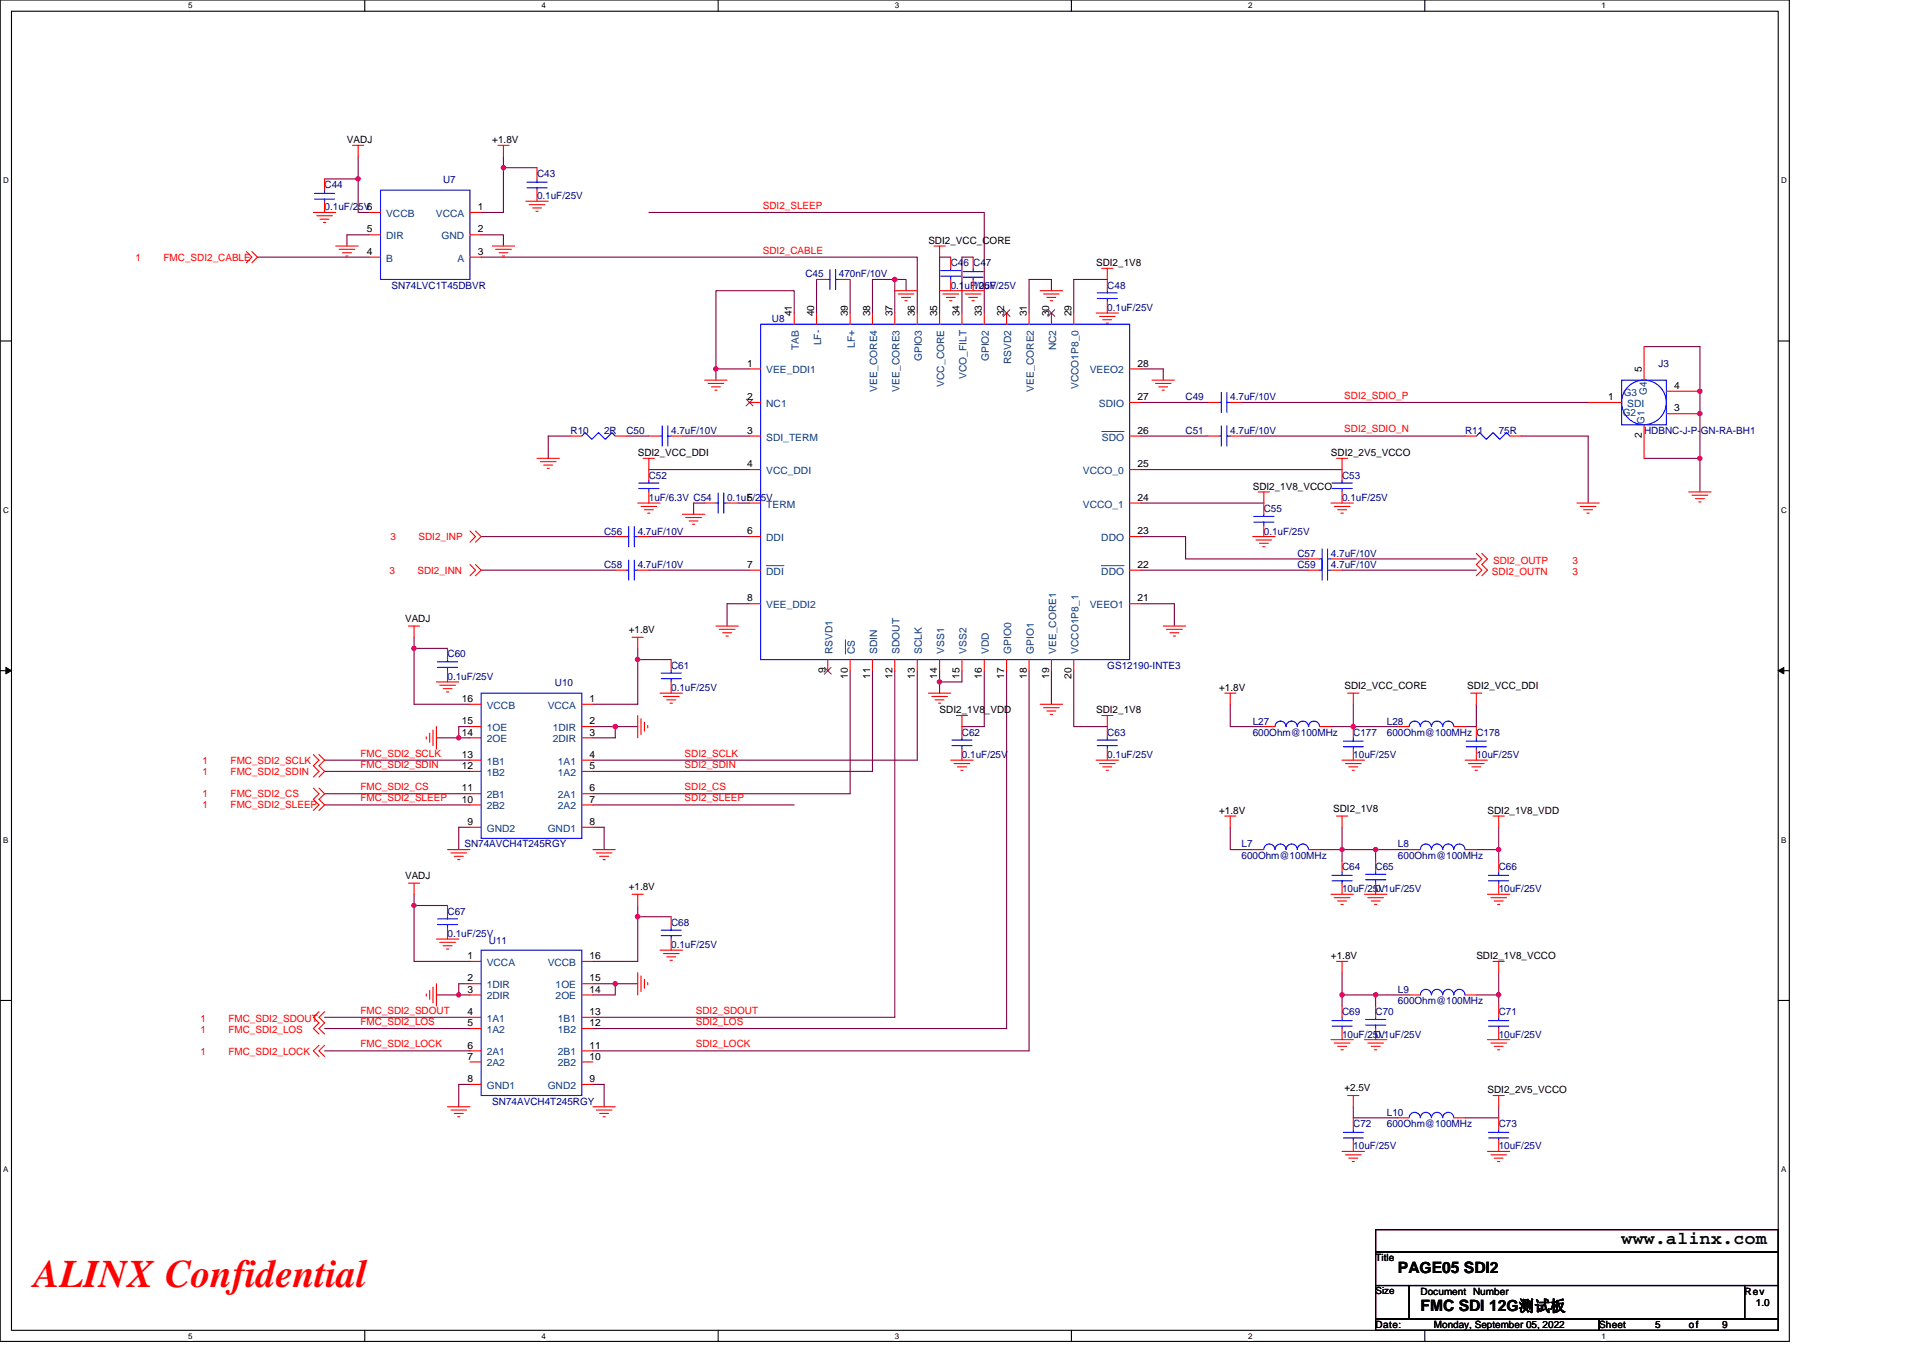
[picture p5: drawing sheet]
<svg xmlns="http://www.w3.org/2000/svg" width="297mm" height="210mm" viewBox="0 0 297 210" stroke-linecap="round" stroke-linejoin="round" font-family="sans-serif">
<path d="M0 0h276.4v207.3h-276.4zM1.8 1.7h272.9v203.8h-272.9z" fill="none" stroke="#000" stroke-width=".17"/>
<g fill="#fff">
<path d="M29.1 .2h.6v1.4h-.6z"/>
<path d="M29.1 205.7h.6v1.4h-.6z"/>
</g>
<path d="M56.3 0v1.7M56.3 205.5v1.8" fill="none" stroke="#000" stroke-width=".17"/>
<g fill="#fff">
<path d="M83.6 .2h.7v1.4h-.7z"/>
<path d="M83.6 205.7h.7v1.4h-.7z"/>
</g>
<path d="M110.9 0v1.7M110.9 205.5v1.8" fill="none" stroke="#000" stroke-width=".17"/>
<g fill="#fff">
<path d="M138.2 .2h.7v1.4h-.7z"/>
<path d="M138.2 205.7h.7v1.4h-.7z"/>
</g>
<path d="M165.5 0v1.7M165.5 205.5v1.8" fill="none" stroke="#000" stroke-width=".17"/>
<g fill="#fff">
<path d="M192.8 .2h.6v1.4h-.6z"/>
<path d="M192.8 205.7h.6v1.4h-.6z"/>
</g>
<path d="M220.1 0v1.7M220.1 205.5v1.8" fill="none" stroke="#000" stroke-width=".17"/>
<g fill="#fff">
<path d="M247.4 .2h.6v1.4h-.6z"/>
<path d="M247.4 205.7h.6v1.4h-.6z"/>
<path d="M.5 27.2h.8v1.4h-.8z"/>
<path d="M275.1 27.2h.9v1.4h-.9z"/>
<path d="M.5 78.1h.8v1.4h-.8z"/>
<path d="M275.1 78.1h.9v1.4h-.9z"/>
</g>
<path d="M0 52.7h1.8M274.7 52.7h1.7" fill="none" stroke="#000" stroke-width=".17"/>
<g fill="#fff">
<path d="M.5 129.1h.8v1.4h-.8z"/>
<path d="M275.1 129.1h.8v1.4h-.8z"/>
</g>
<path d="M0 103.6h1.8M274.7 103.6h1.7" fill="none" stroke="#000" stroke-width=".17"/>
<path d="M.9 103.1l.9 .5-.9 .5zM274.7 103.6l.8-.5v1z" fill="#000" stroke="#000" stroke-width=".15"/>
<g fill="#fff">
<path d="M.5 180h.8v1.4h-.8z"/>
<path d="M275.1 180h.8v1.4h-.8z"/>
</g>
<path d="M0 154.6h1.8M274.7 154.6h1.7M212.5 190h62.2v3.5h-62.2zM212.5 193.5h62.2v5.1h-62.2zM212.5 198.6h5.2v5.2h-5.2zM217.7 198.6h51.8v5.2h-51.8zM269.5 198.6h5.2v5.2h-5.2zM212.5 203.8h34.5v1.7h-34.5zM247 203.8h27.7v1.7h-27.7z" fill="none" stroke="#000" stroke-width=".17"/>
<g fill="none" stroke="#800040" stroke-width=".17">
<path d="M39.8 39.7h17.2M50.1 27.6h5.2M55.3 24.2v3.4M55.3 27.6v5.2h1.7M57 36.3h-3.4v1.7M74.3 39.7h67.4v8.7M74.3 36.3h3.5v1.7M77.8 24.2v1.7h5.1M77.8 25.9v6.9h-3.5M100.2 32.8h51.8v15.6M146.9 39.7h-1.8v8.7M150.3 39.7h-1.7v8.7"/>
<path d="M110.6 57v1.7M110.6 57h5.2M122.7 48.4v-3.5h-12.1v12.1M126.1 43.2v5.2M131.3 43.2v5.2M134.8 48.4v-5.2h3.4v5.2M138.2 43.2h1.8v1.7M162.4 44.9v-1.7h-3.4v5.2M171 43.2h-5.1v5.2M176.2 57h3.5v1.7M254 53.6h8.6v17.2M88.1 67.4h-3.4v3.4"/>
<path d="M96.8 67.4h3.4M100.2 72.6h15.6M105.4 67.4h10.4M108.9 77.7h-1.8v1.8M114 77.7h1.8M176.2 62.2h10.4M176.2 77.7h19M176.2 72.6h31.1M176.2 67.4h10.4M191.8 62.2h53.5M191.8 67.4h34.5M234.9 67.4h10.4v10.3"/>
<path d="M254 70.8h8.6M262.6 70.8v5.2M64 98.5v1.7h5.1M74.3 82.9h20.7M74.3 88.1h20.7M100.2 82.9h15.6M100.2 88.1h15.6M115.8 93.3h-3.5v3.4M176.2 82.9h6.9v3.5h19M176.2 88.1h25.9M176.2 93.3h5.2v3.4M207.3 86.4h20.7"/>
<path d="M207.3 88.1h20.7M50.1 119.2h22.5M50.1 117.5h22.5M64 100.2v8.6h8.6M67.4 114h3.5M70.9 114h1.7M72.6 112.3h-1.7v1.7M91.6 112.3h3.4v1.7h-3.4M95 112.3h3.5M98.5 101.9v6.9h-6.9M98.5 100.2v1.7M98.5 101.9h5.2"/>
<path d="M131.3 103.6v19h-39.7M134.8 103.6v15.6h-43.2M138.2 103.6v53.6h-46.6M141.7 103.6v13.9h-50.1M145.1 103.6v1.8M145.1 105.4v1.7M148.6 103.6v1.8h-3.5M152 103.6v8.7h-3.4M155.5 103.6v55.3h-63.9M159 103.6v58.8h-67.4M162.4 103.6v5.2M165.9 103.6v8.7h5.1"/>
<path d="M190 108.8v3.5h5.2M205.6 112.3h3.4M209 108.8v3.5M209 112.3h6.9M228 108.8v3.5h-1.7M50.1 122.6h22.5M50.1 124.4h22.5M64 139.9v8.6h8.6M64 138.2v1.7M64 139.9h5.1M72.6 127.8h-1.7v3.5M91.6 127.8h1.7v3.5"/>
<path d="M91.6 124.4h31.1M98.5 139.9v1.7M190 127.8v3.5h3.5M203.9 131.3h3.4M207.3 127.8v3.5M207.3 131.3h5.2M207.3 131.3v1.7M212.5 131.3v1.7M212.5 131.3h5.2M228 131.3h3.5M231.5 127.8v5.2M50.1 158.9h22.5"/>
<path d="M50.1 157.2h22.5M67.4 153.7h3.5M72.6 152h-1.7v1.7h1.7M91.6 152h3.4M95 152v1.7h-3.4M95 152h3.5M98.5 141.6h5.2M98.5 141.6v6.9h-6.9M207.3 153.7v1.7M207.3 150.3v3.4M207.3 153.7h5.2M212.5 153.7v1.7"/>
<path d="M212.5 153.7h5.2M228 153.7h3.5M231.5 153.7v1.7M231.5 150.3v3.4M50.1 162.4h22.5M72.6 167.6h-1.7v3.4M91.6 167.6h1.7v3.4M209 171v1.7h6.9M231.5 171v1.7h-5.2"/>
</g>
<g fill="#f0f" stroke="#f0f" stroke-width=".17">
<circle cx="138.2" cy="43.2" r=".34"/>
<circle cx="262.6" cy="60.4" r=".34"/>
<circle cx="262.6" cy="63.9" r=".34"/>
<circle cx="262.6" cy="70.8" r=".33"/>
<circle cx="63.9" cy="100.2" r=".34"/>
<circle cx="98.5" cy="101.9" r=".34"/>
<circle cx="95" cy="112.3" r=".34"/>
<circle cx="70.8" cy="114" r=".33"/>
<circle cx="63.9" cy="139.9" r=".33"/>
<circle cx="98.5" cy="141.6" r=".34"/>
<circle cx="70.8" cy="153.7" r=".34"/>
<circle cx="95" cy="152" r=".34"/>
<circle cx="77.8" cy="25.9" r=".34"/>
<circle cx="55.3" cy="27.6" r=".33"/>
<circle cx="212.5" cy="153.7" r=".34"/>
<circle cx="207.3" cy="153.7" r=".34"/>
<circle cx="231.5" cy="153.7" r=".34"/>
<circle cx="212.5" cy="131.3" r=".33"/>
<circle cx="207.3" cy="131.3" r=".33"/>
<circle cx="231.5" cy="131.3" r=".33"/>
<circle cx="145.1" cy="105.4" r=".33"/>
<circle cx="110.6" cy="57" r=".34"/>
<circle cx="209" cy="112.3" r=".34"/>
</g>
<g fill="none" stroke="#f00" stroke-width=".17">
<path d="M38.1 38.9l.8 .8-.8 .9M38.9 38.9l.9 .8-.9 .9M48.4 32.8h3.5M48.9 33.3h2.4M49.4 33.9h1.4M50 34.4h.3M50.1 31.1v1.7M50.1 27.6v1.8M51.9 38h3.4M52.4 38.5h2.4M52.9 39.1h1.4M53.4 39.6h.4"/>
<path d="M54.5 22.5h1.7M55.3 22.5v1.7M57 39.7h1.8M57 36.3h1.8M57 32.8h1.8M72.6 32.8h1.7M72.6 36.3h1.7M72.6 39.7h1.7M76 38h3.5M76.6 38.5h2.4M76.9 22.5h1.7M77.1 39.1h1.4"/>
<path d="M77.6 39.6h.4M77.8 22.5v1.7M81.2 31.1h3.5M81.7 31.6h2.5M82.3 32.1h1.3M82.8 32.7h.3M82.9 29.4v1.7M82.9 25.9v1.7M144.3 38h1.7M145.1 38v1.7M146.9 39.7v1.8M150.3 39.7v1.8"/>
<path d="M108.9 58.7h3.4M109.4 59.2h2.4M109.9 59.8h1.4M115.8 57h1.7M122.7 48.4v1.7M126.1 43.2h1.8M126.1 48.4v1.7M129.6 43.2h1.7M131.3 48.4v1.7M134.8 48.4v1.7M138.2 44.9h3.5M138.2 48.4v1.7"/>
<path d="M138.7 45.4h2.5M139.3 46h1.3M139.8 46.5h.3M141.7 48.4v1.7M145.1 44.9h6.9M145.1 48.4v1.7M145.6 45.4h2.5M146.2 46h1.3M146.7 46.5h.3M146.9 43.2v1.7M148.6 48.4v1.7M149.1 45.4h2.4"/>
<path d="M149.6 46h1.4M150.1 46.5h.4M150.3 43.2v1.7M152 48.4v1.7M155.5 48.4v1.7M159 48.4v1.7M160.7 44.9h3.4M161.2 45.4h2.4M161.7 46h1.4M162.2 46.5h.4M162.4 48.4v1.7M165.9 48.4v1.7"/>
<path d="M169.3 48.4h3.5M169.8 48.9h2.5M170.2 41.5h1.7M170.3 49.4h1.4M170.9 49.9h.3M171 41.5v3.4M171 46.7v1.7M174.5 57h1.7M177.9 58.7h3.5M178.5 59.2h2.4M179 59.8h1.4M254 53.6v5.1"/>
<path d="M82.9 70.8h3.5M83.5 71.3h2.4M84 71.9h1.4M84.5 72.4h.4M88.1 67.4h1.8M95 67.4h1.8M98.5 77.7h3.5M99 78.3h2.4M99.4 70.8h1.7M99.5 78.8h1.4M100.1 79.3h.3M100.2 67.4h1.8"/>
<path d="M100.2 70.8v3.5M100.2 76v1.7M103.7 67.4h1.7M105.4 79.5h3.5M105.9 80h2.4M108.9 77.7h1.7M110.4 60.3h.4M112.3 77.7h1.7M115.8 62.2h1.7M115.8 67.4h1.7M115.8 72.6h1.7M115.8 77.7h1.7"/>
<path d="M174.5 77.7h1.7M174.5 72.6h1.7M174.5 67.4h1.7M174.5 62.2h1.7M179.5 60.3h.3M186.6 67.4h1.7M186.6 62.2h1.7M190 67.4h1.8M190 62.2h1.8M194.3 76h1.8M195.2 76v3.5M205.6 77.7h3.4"/>
<path d="M206.1 78.3h2.4M206.5 70.8h1.7M206.6 78.8h1.4M207.1 79.3h.4M207.3 70.8v3.5M207.3 76v1.7M226.3 67.4h1.7M233.2 67.4h1.7M243.6 77.7h3.4M244.1 78.3h2.4M244.6 78.8h1.4M245.1 79.3h.4"/>
<path d="M245.3 62.2h5.2M254 65.6v5.2M257.4 63.9h5.2M257.4 60.5h5.2M260.9 76h3.4M261.4 76.5h2.4M261.9 77h1.4M262.4 77.6h.4M63.1 96.7h1.7M64 96.7v1.8M72.6 87.2l.8 .9-.8 .9M72.6 82l.8 .9-.8 .9"/>
<path d="M73.4 87.2l.9 .9-.9 .9M73.4 82l.9 .9-.9 .9M95 82.9h1.8M95 88.1h1.8M97.6 98.5h1.8M98.5 98.5v1.7M98.5 82.9h1.7M98.5 88.1h1.7M106.4 80.5h1.4M107 81h.3M110.6 96.7h3.4M111.1 97.2h2.4"/>
<path d="M111.6 97.8h1.4M112.1 98.3h.4M115.8 82.9h1.7M115.8 88.1h1.7M115.8 93.3h1.7M174.5 93.3h1.7M174.5 88.1h1.7M174.5 82.9h1.7M179.7 96.7h3.4M180.2 97.2h2.4M180.7 97.8h1.4M181.2 98.3h.4"/>
<path d="M193.5 82.9h3.5M194 83.4h2.4M194.5 83.9h1.4M195 84.5h.4M195.2 81.2v1.7M202.1 88.1h1.8M202.1 86.4h1.8M205.6 88.1h1.7M205.6 86.4h1.7M228 85.5l.9 .9-.9 .8 .9 .9-.9 .9M228.9 85.5l.9 .9-.9 .8 .9 .9-.9 .9M48.4 116.6l.9 .9-.9 .8 .9 .9-.9 .9"/>
<path d="M49.3 116.6l.8 .9-.8 .8 .8 .9-.8 .9M65.8 113.8v.4M66.4 113.3v1.4M66.9 112.8v2.4M67.4 105.4h3.5M67.4 112.3v3.4M67.9 105.9h2.5M68.4 106.4h1.4M69 106.9h.3M69.1 100.2v1.7M69.1 103.6v1.8M72.6 119.2h1.7"/>
<path d="M72.6 117.5h1.7M72.6 114h1.7M72.6 112.3h1.7M72.6 108.8h1.7M89.9 108.8h1.7M89.9 112.3h1.7M89.9 114h1.7M89.9 117.5h1.7M89.9 119.2h1.7M98.5 110.6v3.4M99 111.1v2.4M99.5 111.6v1.4"/>
<path d="M100.1 112.1v.4M102 107.1h3.4M102.5 107.6h2.4M103 108.1h1.4M103.5 108.6h.4M103.7 101.9v1.7M103.7 105.4v1.7M127.9 101.9v1.7M131.3 101.9v1.7M134.8 101.9v1.7M138.2 101.9v1.7M141.7 101.9v1.7"/>
<path d="M143.4 107.1h3.5M143.9 107.6h2.4M144.4 108.1h1.4M145 108.6h.3M145.1 101.9v1.7M146.9 117.5h3.4M147.4 118h2.4M147.7 110.6h1.8M147.9 118.5h1.4M148.4 119h.4M148.6 110.6v3.4M148.6 115.7v1.8"/>
<path d="M148.6 101.9v1.7M152 101.9v1.7M155.5 101.9v1.7M159 101.9v1.7M160.7 108.8h3.4M161.2 109.3h2.4M161.7 109.9h1.4M162.2 110.4h.4M162.4 101.9v1.7M165.9 101.9v1.7M169.3 117.5h3.5M169.8 118h2.5"/>
<path d="M170.2 110.6h1.7M170.3 118.5h1.4M170.9 119h.3M171 110.6v3.4M171 115.7v1.8M189.2 107.1h1.7M190 107.1v1.7M195.2 112.3h1.8M203.9 112.3h1.7M207.3 117.5h3.5M207.8 118h2.4M208.2 107.1h1.7"/>
<path d="M208.3 118.5h1.4M208.9 119h.3M209 107.1v1.7M209 115.7v1.8M209 112.3v1.7M215.9 112.3h1.8M224.6 112.3h1.7M226.3 117.5h3.5M226.8 118h2.5M227.2 107.1h1.7M227.3 118.5h1.4M227.9 119h.3"/>
<path d="M228 107.1v1.7M228 115.7v1.8M228 112.3v1.7M48.4 121.8l.9 .8-.9 .9 .9 .9-.9 .8M49.3 121.8l.8 .8-.8 .9 .8 .9-.8 .8M63.1 136.5h1.7M64 136.5v1.7M69.1 131.3h3.5M69.1 139.9v1.7M69.7 131.8h2.4M70.2 132.3h1.4M70.7 132.8h.3"/>
<path d="M72.6 127.8h1.7M72.6 124.4h1.7M72.6 122.6h1.7M89.9 122.6h1.7M89.9 124.4h1.7M89.9 127.8h1.7M91.6 131.3h3.4M92.1 131.8h2.4M92.6 132.3h1.4M93.2 132.8h.3M97.6 138.2h1.8M98.5 138.2v1.7"/>
<path d="M189.2 126.1h1.7M190 126.1v1.7M193.5 131.3h1.7M202.1 131.3h1.8M205.6 138.2h3.4M206.1 138.7h2.4M206.5 126.1h1.7M206.6 139.2h1.4M207.1 139.7h.4M207.3 136.5v1.7M207.3 133v1.7M207.3 126.1v1.7"/>
<path d="M210.8 138.2h3.4M211.3 138.7h2.4M211.8 139.2h1.4M212.3 139.7h.4M212.5 133v1.7M212.5 136.5v1.7M217.7 131.3h1.7M226.3 131.3h1.7M229.8 138.2h3.4M230.3 138.7h2.4M230.6 126.1h1.8M230.8 139.2h1.4"/>
<path d="M231.3 139.7h.4M231.5 126.1v1.7M231.5 136.5v1.7M231.5 133v1.7M49.3 156.3l-.9 .9 .9 .9-.9 .8 .9 .9M50.1 156.3l-.8 .9 .8 .9-.8 .8 .8 .9M65.8 153.6v.3M66.4 153v1.4M66.9 152.5v2.4M67.4 152v3.4M67.4 145.1h3.5M67.9 145.6h2.5"/>
<path d="M68.4 146.1h1.4M69 146.6h.3M69.1 143.4v1.7M72.6 148.5h1.7M72.6 152h1.7M72.6 153.7h1.7M72.6 157.2h1.7M72.6 158.9h1.7M89.9 158.9h1.7M89.9 157.2h1.7M89.9 153.7h1.7M89.9 152h1.7"/>
<path d="M89.9 148.5h1.7M98.5 150.3v3.4M99 150.8v2.4M99.5 151.3v1.4M100.1 151.8v.4M102 146.8h3.4M102.5 147.3h2.4M103 147.8h1.4M103.5 148.4h.4M103.7 141.6v1.8M103.7 145.1v1.7M206.5 148.5h1.7"/>
<path d="M207.3 148.5v1.8M207.3 158.9v1.7M207.3 155.4v1.8M212.5 155.4v1.8M212.5 158.9v1.7M217.7 153.7h1.7M226.3 153.7h1.7M230.6 148.5h1.8M231.5 148.5v1.8M231.5 158.9v1.7M231.5 155.4v1.8M49.3 161.5l-.9 .9 .9 .8"/>
<path d="M50.1 161.5l-.8 .9 .8 .8M69.1 171h3.5M69.7 171.5h2.4M70.2 172h1.4M70.7 172.6h.3M72.6 162.4h1.7M72.6 164.1h1.7M72.6 167.6h1.7M89.9 167.6h1.7M89.9 164.1h1.7M89.9 162.4h1.7M91.6 171h3.4"/>
<path d="M92.1 171.5h2.4M92.6 172h1.4M93.2 172.6h.3M205.6 160.6h3.4M206.1 161.2h2.4M206.6 161.7h1.4M207.1 162.2h.4M207.3 177.9h3.5M207.8 178.4h2.4M208.2 169.3h1.7M208.3 178.9h1.4M208.9 179.5h.3"/>
<path d="M209 169.3v1.7M209 176.2v1.7M209 172.7v1.8M210.8 160.6h3.4M211.3 161.2h2.4M211.8 161.7h1.4M212.3 162.2h.4M215.9 172.7h1.8M224.6 172.7h1.7M229.8 160.6h3.4M229.8 177.9h3.4M230.3 161.2h2.4"/>
<path d="M230.3 178.4h2.4M230.6 169.3h1.8M230.8 161.7h1.4M230.8 178.9h1.4M231.3 162.2h.4M231.3 179.5h.4M231.5 169.3v1.7M231.5 176.2v1.7M231.5 172.7v1.8"/>
</g>
<g fill="none" stroke="#00f" stroke-width=".17">
<path d="M48.6 29.9h3.1M48.6 30.8h3.1M50.1 30.8v.3M50.1 29.4v.5M58.8 29.4h13.8v13.8h-13.8zM81.4 28.2h3.1M81.4 29h3.1M82.9 29v.4M82.9 27.6v.6M117.5 50.1h57v51.8h-57zM127.9 43.2h.3M128.2 41.6v3.1"/>
<path d="M129.1 41.6v3.1M129.1 43.2h.5M145.3 42.7h3.1M145.3 41.8h3.1M146.9 41.5v.3M146.9 42.7v.5M148.8 42h3.1M148.8 42.8h3.1M150.3 42.8v.4M150.3 41.5v.5M169.5 46.1h3.1M169.5 45.3h3.1"/>
<path d="M171 44.9v.4M171 46.1v.6M250.5 58.7h6.9v6.9h-6.9zM89.9 67.4l.5-.6 1 1.1 1.1-1.1 1 1.1 1-1.1 .5 .6M98.7 75.5h3.1M98.7 74.6h3.1M100.2 74.3v.3M100.2 75.5v.5M102 67.4h.3M102.3 65.8v3.1M103.2 65.8v3.1M103.2 67.4h.5"/>
<path d="M110.6 77.7h.3M110.9 76.2v3.1M111.8 76.2v3.1M111.8 77.7h.5M188.3 67.4h.4M188.3 62.2h.4M188.7 65.8v3.1M188.7 60.6v3.1M189.5 65.8v3.1M189.5 60.6v3.1M189.5 67.4h.5M189.5 62.2h.5"/>
<path d="M193.7 79.8h3.1M195.2 79.5v.3M205.8 75.5h3.1M205.8 74.6h3.1M207.3 74.3v.3M207.3 75.5v.5M228 67.4l.6-.6 1 1.1 1-1.1 1.1 1.1 1-1.1 .5 .6M96.8 82.9h.3M96.8 88.1h.3M97.1 81.4v3.1M97.1 86.6v3M98 81.4v3.1"/>
<path d="M98 82.9h.5M98 86.6v3M98 88.1h.5M193.7 80.7h3.1M195.2 80.7v.5M203.9 88.1h.3M203.9 86.4h.3M204.2 86.6v3M204.2 84.8v3.1M205.1 88.1h.5M205.1 86.4h.5M205.1 86.6v3"/>
<path d="M205.1 84.8v3.1M67.6 103.1h3.1M67.6 102.3h3.1M69.1 101.9v.4M69.1 103.1v.5M74.3 107.1h15.6v22.4h-15.6zM102.1 104.9h3.1M102.1 104h3.1M103.7 103.6v.4M103.7 104.9v.5M147 115.2h3.1M147 114.3h3.1"/>
<path d="M148.6 114v.3M148.6 115.2v.5M169.5 115.2h3.1M169.5 114.3h3.1M171 114v.3M171 115.2v.5M198.6 112.2a.85 .85 0 0 0-.8-.8 .85 .85 0 0 0-.8 .8M200.4 112.2a.86 .86 0 0 0-.9-.8 .86 .86 0 0 0-.8 .8M203.8 112.2a.86 .86 0 0 0-.8-.8 .86 .86 0 0 0-.9 .8 .86 .86 0 0 0-.8-.8 .86 .86 0 0 0-.9 .8M207.5 114.5h3.1M207.5 115.4h3.1M209 115.4v.3"/>
<path d="M209 114v.5M219.4 112.2a.86 .86 0 0 0-.9-.8 .86 .86 0 0 0-.8 .8M224.6 112.2a.86 .86 0 0 0-.9-.8 .86 .86 0 0 0-.9 .8 .87 .87 0 0 0-.8-.8 .87 .87 0 0 0-.9 .8 .85 .85 0 0 0-.8-.8 .85 .85 0 0 0-.9 .8M226.5 114.5h3.1M226.5 115.4h3.1M228 115.4v.3M228 114v.5M198.6 131.3a.86 .86 0 0 0-.8-.9 .86 .86 0 0 0-.9 .9 .86 .86 0 0 0-.8-.9 .86 .86 0 0 0-.9 .9M200.4 131.3a.86 .86 0 0 0-.9-.9 .86 .86 0 0 0-.8 .9M202.1 131.3a.86 .86 0 0 0-.8-.9 .86 .86 0 0 0-.9 .9M205.8 135.3h3.1M205.8 136.1h3.1"/>
<path d="M207.3 136.1v.4M207.3 134.7v.6M210.9 135.9h3.2M210.9 135.1h3.2M212.5 134.7v.4M212.5 135.9v.6M224.6 131.3a.86 .86 0 0 0-.9-.9 .86 .86 0 0 0-.9 .9 .87 .87 0 0 0-.8-.9 .87 .87 0 0 0-.9 .9 .85 .85 0 0 0-.8-.9 .85 .85 0 0 0-.9 .9M226.3 131.3a.86 .86 0 0 0-.9-.9 .86 .86 0 0 0-.8 .9M229.9 135.3h3.1M229.9 136.1h3.1M231.5 136.1v.4M231.5 134.7v.6"/>
<path d="M67.6 142.9h3.1M67.6 142h3.1M69.1 141.6v.4M69.1 142.9v.5M74.3 146.8h15.6v22.5h-15.6zM102.1 144.6h3.1M102.1 143.7h3.1M103.7 143.4v.3M103.7 144.6v.5M205.8 157.7h3.1M205.8 158.6h3.1M207.3 158.6v.3"/>
<path d="M207.3 157.2v.5M210.9 158.4h3.2M210.9 157.5h3.2M212.5 157.2v.3M212.5 158.4v.5M224.6 153.7a.86 .86 0 0 0-.9-.8 .86 .86 0 0 0-.9 .8 .87 .87 0 0 0-.8-.8 .87 .87 0 0 0-.9 .8 .85 .85 0 0 0-.8-.8 .85 .85 0 0 0-.9 .8M226.3 153.7a.86 .86 0 0 0-.9-.8 .86 .86 0 0 0-.8 .8M229.9 157.7h3.1M229.9 158.6h3.1M231.5 158.6v.3M231.5 157.2v.5M207.5 175h3.1"/>
<path d="M207.5 175.8h3.1M209 175.8v.4M209 174.5v.5M219.4 172.7a.86 .86 0 0 0-.9-.8 .86 .86 0 0 0-.8 .8M224.6 172.7a.86 .86 0 0 0-.9-.8 .86 .86 0 0 0-.9 .8 .87 .87 0 0 0-.8-.8 .87 .87 0 0 0-.9 .8 .85 .85 0 0 0-.8-.8 .85 .85 0 0 0-.9 .8M229.9 175h3.1M229.9 175.8h3.1M231.5 175.8v.4M231.5 174.5v.5"/>
<circle cx="253.9" cy="62.2" r="3.4"/>
</g>
<path d="M155 47.9l1 1M156 47.9l-1 1M161.9 47.9l1 1M162.9 47.9l-1 1M115.3 61.7l1 1M116.3 61.7l-1.1 1M127.4 103.1l1 1.1M128.4 103.1l-1.1 1.1" fill="none" stroke="#804000" stroke-width=".15"/>
<path d="M170.2 66.7h3.4M118.4 87.4h2.7M130.6 98.8v2.2M170.1 87.4h3.5" fill="none" stroke="#004080" stroke-width=".15"/>
<text font-size="6" fill="#f00" x="5.2" y="198.8">ALINX Confidential</text>
<text font-size="2.8" x="250.5" y="192.3">www.alinx.com</text>
<g font-size="2.4">
<text x="215.9" y="196.7">PAGE05 SDI2</text>
<text x="219.4" y="202.6">FMC SDI 12G测试板</text>
</g>
<g font-size="1.5">
<text x="53.6" y="22.1">VADJ</text>
<text x="76" y="22.1">+1.8V</text>
<text x="56.7" y="35.9">5</text>
<text x="73.8" y="32.5">1</text>
<text x="73.8" y="35.9">2</text>
<text x="56.7" y="39.4">4</text>
<text x="73.8" y="39.4">3</text>
<text x="143.4" y="37.7">SDI2_VCC_CORE</text>
<text x="169.3" y="41.1">SDI2_1V8</text>
<text x="122.3" y="48.9" transform="rotate(-90 122.3 48.9)">41</text>
<text x="125.8" y="48.9" transform="rotate(-90 125.8 48.9)">40</text>
<text x="131" y="48.9" transform="rotate(-90 131 48.9)">39</text>
<text x="134.4" y="48.9" transform="rotate(-90 134.4 48.9)">38</text>
<text x="137.9" y="48.9" transform="rotate(-90 137.9 48.9)">37</text>
<text x="141.3" y="48.9" transform="rotate(-90 141.3 48.9)">36</text>
<text x="144.8" y="48.9" transform="rotate(-90 144.8 48.9)">35</text>
<text x="148.2" y="48.9" transform="rotate(-90 148.2 48.9)">34</text>
<text x="151.7" y="48.9" transform="rotate(-90 151.7 48.9)">33</text>
<text x="155.1" y="48.9" transform="rotate(-90 155.1 48.9)">32</text>
<text x="158.6" y="48.9" transform="rotate(-90 158.6 48.9)">31</text>
<text x="162" y="48.9" transform="rotate(-90 162 48.9)">30</text>
<text x="165.5" y="48.9" transform="rotate(-90 165.5 48.9)">29</text>
<text x="115.4" y="56.6">1</text>
<text x="175.7" y="56.6">28</text>
<text x="253.6" y="57.5" transform="rotate(-90 253.6 57.5)">5</text>
<text x="115.4" y="61.8">2</text>
<text x="175.7" y="61.8">27</text>
<text x="248.4" y="61.8">1</text>
<text x="258.6" y="63.6">3</text>
<text x="258.6" y="60.1">4</text>
<text x="98.5" y="70.5">SDI2_VCC_DDI</text>
<text x="115.4" y="67">3</text>
<text x="175.7" y="67">26</text>
<text x="205.6" y="70.5">SDI2_2V5_VCCO</text>
<text x="253.6" y="67.7" transform="rotate(-90 253.6 67.7)">2</text>
<text x="115.4" y="72.2">4</text>
<text x="115.4" y="77.4">5</text>
<text x="175.7" y="77.4">24</text>
<text x="175.7" y="72.2">25</text>
<text x="193.5" y="75.7">SDI2_1V8_VCCO</text>
<text x="115.4" y="82.6">6</text>
<text x="175.7" y="82.6">23</text>
<text x="115.4" y="87.7">7</text>
<text x="175.7" y="87.7">22</text>
<text x="115.4" y="92.9">8</text>
<text x="175.7" y="92.9">21</text>
<text x="62.6" y="96.1">VADJ</text>
<text x="97.1" y="97.8">+1.8V</text>
<text x="127.5" y="104" transform="rotate(-90 127.5 104)">9</text>
<text x="131" y="104.9" transform="rotate(-90 131 104.9)">10</text>
<text x="134.4" y="104.9" transform="rotate(-90 134.4 104.9)">11</text>
<text x="137.9" y="104.9" transform="rotate(-90 137.9 104.9)">12</text>
<text x="141.3" y="104.9" transform="rotate(-90 141.3 104.9)">13</text>
<text x="144.8" y="104.9" transform="rotate(-90 144.8 104.9)">14</text>
<text x="148.2" y="104.9" transform="rotate(-90 148.2 104.9)">15</text>
<text x="151.7" y="104.9" transform="rotate(-90 151.7 104.9)">16</text>
<text x="155.1" y="104.9" transform="rotate(-90 155.1 104.9)">17</text>
<text x="158.6" y="104.9" transform="rotate(-90 158.6 104.9)">18</text>
<text x="162" y="104.9" transform="rotate(-90 162 104.9)">19</text>
<text x="165.5" y="104.9" transform="rotate(-90 165.5 104.9)">20</text>
<text x="188.3" y="106.8">+1.8V</text>
<text x="207.7" y="106.4">SDI2_VCC_CORE</text>
<text x="226.6" y="106.4">SDI2_VCC_DDI</text>
<text x="71.3" y="113.6">14</text>
<text x="71.3" y="111.9">15</text>
<text x="71.3" y="108.5">16</text>
<text x="91.1" y="108.5">1</text>
<text x="91.1" y="111.9">2</text>
<text x="91.1" y="113.6">3</text>
<text x="145.1" y="110.2">SDI2_1V8_VDD</text>
<text x="169.3" y="110.2">SDI2_1V8</text>
<text x="71.3" y="118.8">12</text>
<text x="71.3" y="117.1">13</text>
<text x="91.1" y="117.1">4</text>
<text x="91.1" y="118.8">5</text>
<text x="71.3" y="124">10</text>
<text x="71.3" y="122.3">11</text>
<text x="91.1" y="122.3">6</text>
<text x="91.1" y="124">7</text>
<text x="188.3" y="125.8">+1.8V</text>
<text x="205.9" y="125.4">SDI2_1V8</text>
<text x="229.8" y="125.8">SDI2_1V8_VDD</text>
<text x="72.2" y="127.5">9</text>
<text x="91.1" y="127.5">8</text>
<text x="62.6" y="135.8">VADJ</text>
<text x="97.1" y="137.5">+1.8V</text>
<text x="72.2" y="148.2">1</text>
<text x="91.1" y="148.2">16</text>
<text x="205.6" y="148.2">+1.8V</text>
<text x="228" y="148.2">SDI2_1V8_VCCO</text>
<text x="72.2" y="151.6">2</text>
<text x="72.2" y="153.4">3</text>
<text x="91.1" y="153.4">14</text>
<text x="91.1" y="151.6">15</text>
<text x="72.2" y="156.8">4</text>
<text x="72.2" y="158.6">5</text>
<text x="91.1" y="158.6">12</text>
<text x="91.1" y="156.8">13</text>
<text x="72.2" y="162">6</text>
<text x="72.2" y="163.7">7</text>
<text x="72.2" y="167.2">8</text>
<text x="91.1" y="163.7">10</text>
<text x="91.1" y="162">11</text>
<text x="91.1" y="167.2">9</text>
<text x="207.7" y="168.6">+2.5V</text>
<text x="229.8" y="169">SDI2_2V5_VCCO</text>
<text x="212.5" y="194.9">Title</text>
<text x="212.5" y="200">Size</text>
<text x="219.4" y="200">Document Number</text>
<text x="269.5" y="200">Rev</text>
<text x="271.2" y="201.8">1.0</text>
<text x="212.5" y="205.2">Date:</text>
<text x="221.5" y="205.2">Monday, September 05, 2022</text>
<text x="247" y="205.2">Sheet</text>
<text x="255.7" y="205.2">5</text>
<text x="260.9" y="205.2">of</text>
<text x="266" y="205.2">9</text>
</g>
<g font-size="1.5" fill="#000080">
<text x="50.1" y="29">C44</text>
<text x="68.4" y="28.3">U7</text>
<text x="82.9" y="27.3">C43</text>
<text x="50.1" y="32.5">0.1uF/25V6</text>
<text x="82.9" y="30.8">0.1uF/25V</text>
<text x="146.9" y="41.1">C46 C47</text>
<text x="60.5" y="44.6">SN74LVC1T45DBVR</text>
<text x="124.4" y="42.9">C45</text>
<text x="129.6" y="42.9">470nF/10V</text>
<text x="146.9" y="44.6">0.1uF/25V</text>
<text x="150.3" y="44.6">10uF/25V</text>
<text x="171" y="44.6">C48</text>
<text x="119.2" y="49.8">U8</text>
<text x="171" y="48">0.1uF/25V</text>
<text x="256.2" y="56.7">J3</text>
<text x="183.1" y="61.8">C49</text>
<text x="190" y="61.8">4.7uF/10V</text>
<text x="88.1" y="67">R10</text>
<text x="93.3" y="67">2R</text>
<text x="96.8" y="67">C50</text>
<text x="103.7" y="67">4.7uF/10V</text>
<text x="183.1" y="67">C51</text>
<text x="190" y="67">4.7uF/10V</text>
<text x="226.3" y="67">R11</text>
<text x="231.5" y="67">75R</text>
<text x="254" y="67">HDBNC-J-P-GN-RA-BH1</text>
<text x="100.2" y="74">C52</text>
<text x="100.2" y="77.4">1uF/6.3V C54</text>
<text x="112.3" y="77.4">0.1uF/25V</text>
<text x="207.3" y="74">C53</text>
<text x="207.3" y="77.4">0.1uF/25V</text>
<text x="93.3" y="82.6">C56</text>
<text x="98.5" y="82.6">4.7uF/10V</text>
<text x="195.2" y="79.1">C55</text>
<text x="195.2" y="82.6">0.1uF/25V</text>
<text x="93.3" y="87.8">C58</text>
<text x="98.5" y="87.8">4.7uF/10V</text>
<text x="200.4" y="87.8">C59</text>
<text x="200.4" y="86">C57</text>
<text x="205.6" y="87.8">4.7uF/10V</text>
<text x="205.6" y="86">4.7uF/10V</text>
<text x="69.1" y="101.6">C60</text>
<text x="69.1" y="105">0.1uF/25V</text>
<text x="85.7" y="106.1">U10</text>
<text x="103.7" y="103.3">C61</text>
<text x="103.7" y="106.8">0.1uF/25V</text>
<text x="171" y="103.3">GS12190-INTE3</text>
<text x="148.6" y="113.7">C62</text>
<text x="171" y="113.7">C63</text>
<text x="193.5" y="112">L27</text>
<text x="193.5" y="113.7">600Ohm@100MHz</text>
<text x="209" y="113.7">C177</text>
<text x="214.2" y="112">L28</text>
<text x="214.2" y="113.7">600Ohm@100MHz C178</text>
<text x="148.6" y="117.1">0.1uF/25V</text>
<text x="171" y="117.1">0.1uF/25V</text>
<text x="209" y="117.1">10uF/25V</text>
<text x="228" y="117.1">10uF/25V</text>
<text x="71.7" y="130.9">SN74AVCH4T245RGY</text>
<text x="191.8" y="130.9">L7</text>
<text x="215.9" y="130.9">L8</text>
<text x="191.8" y="132.7">600Ohm@100MHz</text>
<text x="207.3" y="134.4">C64</text>
<text x="207.3" y="137.9">10uF/25V</text>
<text x="212.5" y="134.4">C65</text>
<text x="212.5" y="137.9">0.1uF/25V</text>
<text x="215.9" y="132.7">600Ohm@100MHz</text>
<text x="231.5" y="134.4">C66</text>
<text x="231.5" y="137.9">10uF/25V</text>
<text x="69.1" y="141.3">C67</text>
<text x="103.7" y="143">C68</text>
<text x="69.1" y="144.8">0.1uF/25V</text>
<text x="75.5" y="145.8">U11</text>
<text x="103.7" y="146.5">0.1uF/25V</text>
<text x="215.9" y="153.4">L9</text>
<text x="215.9" y="155.1">600Ohm@100MHz</text>
<text x="207.3" y="156.8">C69</text>
<text x="207.3" y="160.3">10uF/25V</text>
<text x="212.5" y="156.8">C70</text>
<text x="212.5" y="160.3">0.1uF/25V</text>
<text x="231.5" y="156.8">C71</text>
<text x="231.5" y="160.3">10uF/25V</text>
<text x="76" y="170.7">SN74AVCH4T245RGY</text>
<text x="214.2" y="172.4">L10</text>
<text x="209" y="174.1">C72</text>
<text x="209" y="177.6">10uF/25V</text>
<text x="214.2" y="174.1">600Ohm@100MHz</text>
<text x="231.5" y="174.1">C73</text>
<text x="231.5" y="177.6">10uF/25V</text>
</g>
<g font-size="1.5" fill="#004080">
<text x="59.6" y="33.5">VCCB</text>
<text x="67.3" y="33.5">VCCA</text>
<text x="59.6" y="40.4">B</text>
<text x="59.6" y="37">DIR</text>
<text x="68.2" y="37">GND</text>
<text x="70.7" y="40.4">A</text>
<text x="126.8" y="53.4" transform="rotate(-90 126.8 53.4)">LF-</text>
<text x="132" y="53.8" transform="rotate(-90 132 53.8)">LF+</text>
<text x="118.4" y="57.7">VEE_DDI1</text>
<text x="123.4" y="54.1" transform="rotate(-90 123.4 54.1)">TAB</text>
<text x="142.4" y="55.8" transform="rotate(-90 142.4 55.8)">GPIO3</text>
<text x="145.9" y="59.8" transform="rotate(-90 145.9 59.8)">VCC_CORE</text>
<text x="149.3" y="58.6" transform="rotate(-90 149.3 58.6)">VCO_FILT</text>
<text x="152.8" y="55.8" transform="rotate(-90 152.8 55.8)">GPIO2</text>
<text x="156.2" y="56.3" transform="rotate(-90 156.2 56.3)">RSVD2</text>
<text x="163.1" y="54.1" transform="rotate(-90 163.1 54.1)">NC2</text>
<text x="168.3" y="57.7">VEEO2</text>
<text x="118.4" y="62.9">NC1</text>
<text x="135.5" y="60.5" transform="rotate(-90 135.5 60.5)">VEE_CORE4</text>
<text x="138.9" y="60.5" transform="rotate(-90 138.9 60.5)">VEE_CORE3</text>
<text x="159.7" y="60.5" transform="rotate(-90 159.7 60.5)">VEE_CORE2</text>
<text x="166.6" y="60.2" transform="rotate(-90 166.6 60.2)">VCCO1P8_0</text>
<text x="169.8" y="62.9">SDIO</text>
<text x="250.7" y="64.3">G2</text>
<text x="250.8" y="61.2">G3</text>
<text x="251.4" y="62.9">SDI</text>
<text x="254" y="65.5" transform="rotate(-90 254 65.5)">G1</text>
<text x="254.4" y="61" transform="rotate(-90 254.4 61)">G4</text>
<text x="118.4" y="68.1">SDI_TERM</text>
<text x="170.2" y="68.1">SDO</text>
<text x="118.4" y="73.3">VCC_DDI</text>
<text x="167.3" y="73.3">VCCO_0</text>
<text x="118.4" y="78.4">TERM</text>
<text x="118.4" y="83.6">DDI</text>
<text x="167.3" y="78.4">VCCO_1</text>
<text x="170.1" y="83.6">DDO</text>
<text x="118.4" y="88.8">DDI</text>
<text x="170.1" y="88.8">DDO</text>
<text x="118.4" y="94">VEE_DDI2</text>
<text x="168.3" y="94">VEEO1</text>
<text x="128.6" y="101" transform="rotate(-90 128.6 101)">RSVD1</text>
<text x="132" y="101" transform="rotate(-90 132 101)">CS</text>
<text x="135.5" y="101" transform="rotate(-90 135.5 101)">SDIN</text>
<text x="138.9" y="101" transform="rotate(-90 138.9 101)">SDOUT</text>
<text x="142.4" y="101" transform="rotate(-90 142.4 101)">SCLK</text>
<text x="145.9" y="101" transform="rotate(-90 145.9 101)">VSS1</text>
<text x="149.3" y="101" transform="rotate(-90 149.3 101)">VSS2</text>
<text x="152.8" y="101" transform="rotate(-90 152.8 101)">VDD</text>
<text x="156.2" y="101" transform="rotate(-90 156.2 101)">GPIO0</text>
<text x="159.7" y="101" transform="rotate(-90 159.7 101)">GPIO1</text>
<text x="163.1" y="101" transform="rotate(-90 163.1 101)">VEE_CORE1</text>
<text x="166.6" y="101" transform="rotate(-90 166.6 101)">VCCO1P8_1</text>
<text x="75.2" y="113">1OE</text>
<text x="75.2" y="109.5">VCCB</text>
<text x="84.6" y="109.5">VCCA</text>
<text x="85.4" y="113">1DIR</text>
<text x="75.2" y="119.9">1B2</text>
<text x="75.2" y="118.2">1B1</text>
<text x="75.2" y="114.7">2OE</text>
<text x="85.4" y="114.7">2DIR</text>
<text x="86.2" y="118.2">1A1</text>
<text x="86.2" y="119.9">1A2</text>
<text x="75.2" y="125.1">2B2</text>
<text x="75.2" y="123.3">2B1</text>
<text x="86.2" y="123.3">2A1</text>
<text x="86.2" y="125.1">2A2</text>
<text x="75.2" y="128.5">GND2</text>
<text x="84.6" y="128.5">GND1</text>
<text x="75.2" y="149.2">VCCA</text>
<text x="84.6" y="149.2">VCCB</text>
<text x="75.2" y="152.7">1DIR</text>
<text x="75.2" y="154.4">2DIR</text>
<text x="85.8" y="154.4">2OE</text>
<text x="85.8" y="152.7">1OE</text>
<text x="75.2" y="157.9">1A1</text>
<text x="75.2" y="159.6">1A2</text>
<text x="86.2" y="159.6">1B2</text>
<text x="86.2" y="157.9">1B1</text>
<text x="75.2" y="163.1">2A1</text>
<text x="75.2" y="164.8">2A2</text>
<text x="86.2" y="164.8">2B2</text>
<text x="86.2" y="163.1">2B1</text>
<text x="75.2" y="168.3">GND1</text>
<text x="84.6" y="168.3">GND2</text>
</g>
<g font-size="1.5" fill="#f00">
<text x="117.8" y="32.3">SDI2_SLEEP</text>
<text x="21" y="40.3">1</text>
<text x="25.3" y="40.3">FMC_SDI2_CABLE</text>
<text x="117.8" y="39.2">SDI2_CABLE</text>
<text x="207.6" y="61.6">SDI2_SDIO_P</text>
<text x="207.6" y="66.8">SDI2_SDIO_N</text>
<text x="60.3" y="83.4">3</text>
<text x="64.6" y="83.4">SDI2_INP</text>
<text x="60.2" y="88.6">3</text>
<text x="64.5" y="88.6">SDI2_INN</text>
<text x="230.5" y="88.8">SDI2_OUTN</text>
<text x="230.6" y="87.1">SDI2_OUTP</text>
<text x="242.9" y="88.8">3</text>
<text x="242.9" y="87.1">3</text>
<text x="31.3" y="119.7">1</text>
<text x="31.3" y="118">1</text>
<text x="35.6" y="119.7">FMC_SDI2_SDIN</text>
<text x="35.6" y="118">FMC_SDI2_SCLK</text>
<text x="55.7" y="118.6">FMC_SDI2_SDIN</text>
<text x="55.7" y="116.9">FMC_SDI2_SCLK</text>
<text x="105.7" y="118.6">SDI2_SDIN</text>
<text x="105.7" y="116.9">SDI2_SCLK</text>
<text x="31.3" y="123.2">1</text>
<text x="31.3" y="124.9">1</text>
<text x="35.6" y="123.2">FMC_SDI2_CS</text>
<text x="35.6" y="124.9">FMC_SDI2_SLEEP</text>
<text x="55.7" y="122.1">FMC_SDI2_CS</text>
<text x="55.7" y="123.8">FMC_SDI2_SLEEP</text>
<text x="105.7" y="123.8">SDI2_SLEEP</text>
<text x="105.7" y="122.1">SDI2_CS</text>
<text x="31" y="157.9">1</text>
<text x="31" y="159.6">1</text>
<text x="35.3" y="157.9">FMC_SDI2_SDOUT</text>
<text x="35.3" y="159.6">FMC_SDI2_LOS</text>
<text x="55.7" y="158.4">FMC_SDI2_LOS</text>
<text x="55.7" y="156.6">FMC_SDI2_SDOUT</text>
<text x="55.7" y="161.8">FMC_SDI2_LOCK</text>
<text x="107.5" y="156.6">SDI2_SDOUT</text>
<text x="107.5" y="158.4">SDI2_LOS</text>
<text x="107.5" y="161.8">SDI2_LOCK</text>
<text x="31" y="163.1">1</text>
<text x="35.3" y="163.1">FMC_SDI2_LOCK</text>
</g>
<g font-size="1.2">
<text x="29.1" y="1.3">5</text>
<text x="83.6" y="1.3">4</text>
<text x="138.2" y="1.3">3</text>
<text x="192.8" y="1.3">2</text>
<text x="247.4" y="1.3">1</text>
<text x=".5" y="28.3">D</text>
<text x="275.1" y="28.3">D</text>
<text x=".5" y="79.2">C</text>
<text x="275.1" y="79.2">C</text>
<text x=".5" y="130.2">B</text>
<text x="275.1" y="130.2">B</text>
<text x=".5" y="181.1">A</text>
<text x="275.1" y="181.1">A</text>
<text x="29.1" y="206.8">5</text>
<text x="83.6" y="206.8">4</text>
<text x="138.2" y="206.8">3</text>
<text x="192.8" y="206.8">2</text>
<text x="247.4" y="206.8">1</text>
</g>
</svg>
